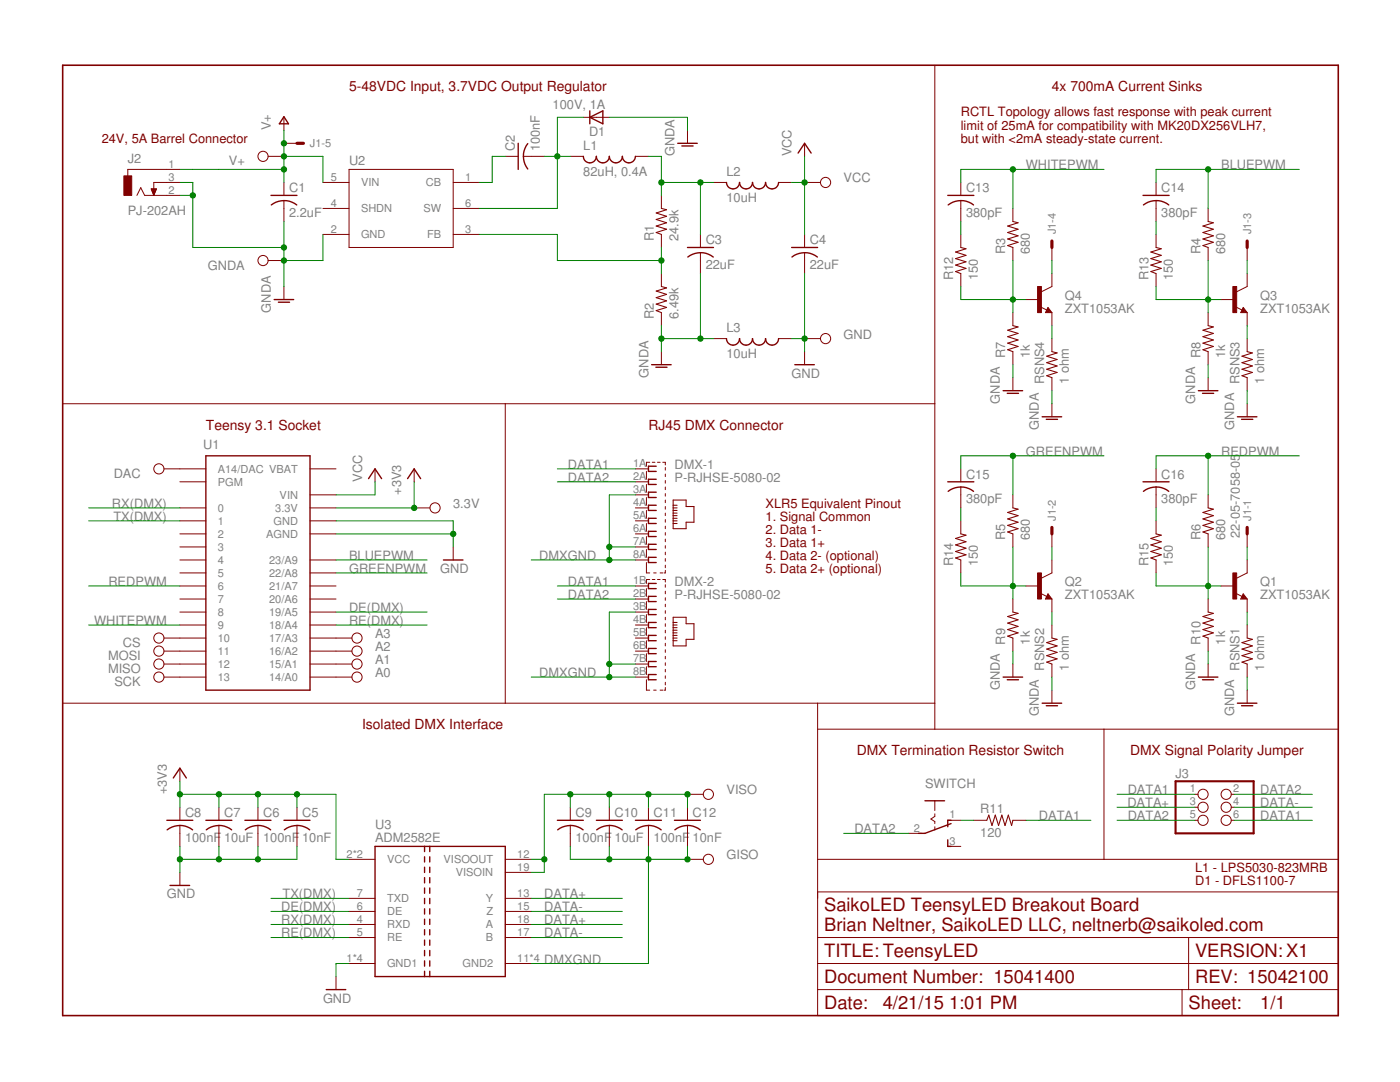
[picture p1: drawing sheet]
<svg xmlns="http://www.w3.org/2000/svg" width="279mm" height="216mm" viewBox="0 0 279 216" stroke-linecap="round" stroke-linejoin="round" font-family="sans-serif">
<g fill="none" stroke="#800000" stroke-width=".2">
<path d="M186.6 13v132.5M27.3 39l.8-1.6 .8 1.6h7M30.2 37.7h1l-.5 1.3zM30.2 37.8h1M30.3 38h.8M30.3 38.1h.8M30.4 38.2h.6M30.4 38.3h.6M30.5 38.4h.4M30.5 38.6h.4M30.6 38.7h.2M30.6 38.8h.2"/>
<path d="M35.9 36.4h-5.2v2.6M35.9 33.8h-10.4v1.3M53.5 31.2h3.2M56.7 23.4v2.6M56.7 36.4v2.6M56.7 28.6h2.6M64.5 36.4h5.2M69.7 33.8h20.7v15.6h-20.7zM90.4 36.4h5.2M100.8 31.2h2.6M104.5 31.2h4.1M113.8 31.2h2.6"/>
<path d="M116.4 23.4h5.2M126.8 31.2h2.6M132 39v2.6M137.2 26v2.6M142.4 36.4h2.6M155.4 36.4h2.6M160.6 28.6v2.6M160.6 36.4h3.1M191.7 36.4v2.6M230.7 36.4v2.6M53.5 52h3.2M56.7 40v4.2"/>
<path d="M56.7 57.2v2.6M64.5 46.8h5.2M64.5 41.6h5.2M90.4 46.8h5.2M90.4 41.6h5.2M132 46.8v2.6M132 54.6v2.6M139.8 46.8v2.6M139.8 50.4v4.2M160.6 46.8v2.6M160.6 50.4v4.2M191.7 40v4.2"/>
<path d="M191.7 46.8v2.6M191.7 54.6v2.6M202.1 41.6v2.6M202.1 49.4v2.6M204.7 59.8h2.6M209.9 49.4v2.6M209.9 54.6v2.6l-2 1M230.7 40v4.2M230.7 46.8v2.6M230.7 54.6v2.6M241.1 41.6v2.6M241.1 49.4v2.6"/>
<path d="M243.7 59.8h2.6M248.9 49.4v2.6M248.9 54.6v2.6l-2.1 1M132 62.4v2.6M132 70.2v2.6M142.4 67.6h2.6M155.4 67.6h2.6M160.6 70.2v2.6M160.6 67.6h3.1M202.1 62.4v2.6M202.1 70.2v2.6M202.1 75.4v2.6"/>
<path d="M207.6 61.2l1.3 .7M209.1 61.3l.8 1.1h-1.3zM209.9 62.4v2.6M209.9 67.6v2.6M209.9 75.4v2.6M241.1 62.4v2.6M241.1 70.2v2.6M241.1 75.4v2.6M246.6 61.2l1.3 .7M248.1 61.3l.8 1.1h-1.3zM248.9 62.4v2.6M248.9 67.6v2.6"/>
<path d="M248.9 75.4v2.6M12.5 80.6h174.1M32.7 93.6h8.4M35.9 96.1h5.2M61.9 98.7h5.2M61.9 93.6h5.2M74.8 93.6v2.5M82.7 93.6v2.5M100.8 80.6v59.7M126.8 98.7h2.6M126.8 93.6h2.6M126.8 96.1h2.6"/>
<path d="M129 94.1v1.5M129 96.7v1.5M129 99.3v1.5M129.7 92.2h-.7v.8M130.2 92.2h.5M131.2 92.2h.5M132.3 92.2h.5v.6M132.8 93.3v.5M132.8 94.6v.5M132.8 95.9v.5M132.8 97.2v.5M132.8 98.5v.5"/>
<path d="M132.8 99.8v.5M191.7 93.6v2.5M191.7 97.2v4.1M202.1 98.7v2.6M209.9 80.6v2.6M230.7 93.6v2.5M230.7 97.2v4.1M241.1 98.7v2.6M248.9 80.6v2.6M35.9 119.5h5.2M35.9 116.9h5.2M35.9 114.3h5.2"/>
<path d="M35.9 111.7h5.2M35.9 109.1h5.2M35.9 106.5h5.2M35.9 103.9h5.2M35.9 101.3h5.2M61.9 119.5h5.2M61.9 116.9h5.2M61.9 114.3h5.2M61.9 111.7h5.2M61.9 106.5h5.2M61.9 103.9h5.2M61.9 101.3h5.2"/>
<path d="M82.7 101.3h3.1M90.4 109.1v2.6M126.8 119.5h2.6M126.8 116.9h2.6M126.8 111.7h2.6M126.8 109.1h2.6M126.8 106.5h2.6M126.8 103.9h2.6M126.8 101.3h2.6M129 112.2v2.1h.7M129 101.9v1.5M129 104.5v1.5"/>
<path d="M129 107.1v1.5M129 109.6v1.6M129 117.5v1.5M129.7 115.6h-.7v.8M130.2 115.6h.5M130.5 114.3h.5M131.2 115.6h.5M131.7 114.3h.6M132.3 115.6h.5v.5M132.8 113.8v.5h-.3M132.8 101.1v.5M132.8 102.4v.5"/>
<path d="M132.8 103.7v.5M132.8 105v.5M132.8 106.3v.5M132.8 107.6v.5M132.8 108.9v.5M132.8 110.2v.5M132.8 111.5v.5M132.8 112.8v.5M132.8 116.7v.5M132.8 118v.5M132.8 119.3v.5M191.7 103.9v2.6"/>
<path d="M191.7 111.7v2.6M202.1 106.5v2.6M202.1 119.5v2.6M204.7 116.9h2.6M207.6 118.4l1.3 .6M209.1 118.5l.8 1h-1.3zM209.9 106.5v2.6M209.9 111.7v2.6l-2 1.1M209.9 119.5v2.6M230.7 103.9v2.6M230.7 111.7v2.6M241.1 106.5v2.6"/>
<path d="M241.1 119.5v2.6M243.7 116.9h2.6M246.6 118.4l1.3 .6M248.1 118.5l.8 1h-1.3zM248.9 106.5v2.6M248.9 111.7v2.6l-2.1 1.1M248.9 119.5v2.6M32.7 132.5h8.4M32.7 129.9h8.4M32.7 127.3h8.4M32.7 135.1h8.4M35.9 124.7h5.2"/>
<path d="M35.9 122.1h5.2M61.9 132.5h8.3M61.9 129.9h8.3M61.9 127.3h8.3M61.9 124.7h5.2M61.9 122.1h5.2M61.9 135.1h8.3M126.8 132.5h2.6M126.8 129.9h2.6M126.8 127.3h2.6M126.8 124.7h2.6M126.8 122.1h2.6"/>
<path d="M126.8 135.1h2.6M129 120v1.6M129 122.6v1.6M129 125.2v1.6M129 127.8v1.6M129 130.4v1.6M129 133v1.6M129 135.6v2.1h.7M130.5 137.7h.5M131.7 137.7h.6M132.8 120.6v.5M132.8 121.9v.5"/>
<path d="M132.8 123.2v.5M132.8 124.5v.5M132.8 125.8v.5M132.8 127.1v.5M132.8 128.4v.5M132.8 129.6v.6M132.8 131v.5M132.8 132.2v.6M132.8 133.6v.5M132.8 134.9v.5M132.8 136.1v.6M132.8 137.2v.5h-.3"/>
<path d="M202.1 127.3v2.6M202.1 132.5v2.6M209.9 124.7v2.6M209.9 132.5v2.6M209.9 137.7v2.6M241.1 127.3v2.6M241.1 132.5v2.6M248.9 124.7v2.6M248.9 132.5v2.6M248.9 137.7v2.6M12.5 140.3h174.1M35.9 153.3v2.6"/>
<path d="M137.2 158.5h3.2M163.2 140.3v62.3h103.9v-24.6h-103.9M163.2 145.5h103.9M186.6 159.8v1.9M220.3 145.5v26M238.5 158.5h.6M245.7 158.5h.6M35.9 161.1v2.6M35.9 164.7v4.2M35.9 174.1v2.6M43.7 161.1v2.6M43.7 164.7v4.2"/>
<path d="M51.5 161.1v2.6M51.5 164.7v4.2M59.3 161.1v2.6M59.3 164.7v4.2M69.7 171.5h5.1M69.7 179.3h5.1M100.8 171.5h5.2M100.8 179.3h5.2M100.8 174.1h5.2M113.8 161.1v2.6M113.8 164.7v4.2M121.6 161.1v2.6"/>
<path d="M121.6 164.7v4.2M129.4 161.1v2.6M129.4 164.7v4.2M137.2 171.5h3.2M137.2 161.1v2.6M137.2 164.7v4.2M163.2 171.5h103.9M181.4 166.3h2.6M186.6 162.4v.5l-.8 .5 .8 .5v.4M186.6 165v.6M189.1 163.7h2.6M189.1 168.9h2.6"/>
<path d="M194.4 163.7h2.5M202.1 163.7h2.6M238.5 163.7h.6M238.5 161.1h.6M245.7 163.7h.6M245.7 161.1h.6M67.1 194.9v2.6M69.7 181.9h5.1M69.7 184.5h5.1M69.7 187.1h5.1M69.7 192.3h5.1M100.8 181.9h5.2"/>
<path d="M100.8 184.5h5.2M100.8 187.1h5.2M100.8 192.3h5.2M163.2 187.1h103.9M163.2 192.3h103.9M163.2 197.5h103.9M235.9 197.5v5.1M237.2 187.1v10.4"/>
<circle cx="52.5" cy="31.2" r="1.02"/>
<circle cx="164.8" cy="36.4" r="1.02"/>
<circle cx="52.5" cy="52" r="1.02"/>
<circle cx="164.8" cy="67.6" r="1.02"/>
<circle cx="31.7" cy="93.6" r="1.02"/>
<circle cx="86.8" cy="101.3" r="1.02"/>
<circle cx="31.7" cy="127.3" r="1.02"/>
<circle cx="31.7" cy="129.9" r="1.02"/>
<circle cx="31.7" cy="132.5" r="1.02"/>
<circle cx="31.7" cy="135.1" r="1.02"/>
<circle cx="71.2" cy="135.1" r="1.02"/>
<circle cx="71.2" cy="132.5" r="1.02"/>
<circle cx="71.2" cy="127.3" r="1.02"/>
<circle cx="71.2" cy="129.9" r="1.02"/>
<circle cx="141.4" cy="158.5" r="1.02"/>
<circle cx="240.1" cy="158.5" r="1.02"/>
<circle cx="244.7" cy="158.5" r="1.02"/>
<circle cx="141.4" cy="171.5" r="1.02"/>
<circle cx="240.1" cy="163.7" r="1.02"/>
<circle cx="240.1" cy="161.1" r="1.02"/>
<circle cx="244.7" cy="163.7" r="1.02"/>
<circle cx="244.7" cy="161.1" r="1.02"/>
</g>
<g fill="none" stroke="#800000" stroke-width=".28">
<path d="M54.1 39h5.2M56.7 23.3l.9 1.4h-1.8zM103.4 28.6v5.2M105.3 28.7a4.1 4.1 0 0 0 0 5M116.4 31.2a1.3 1.3 0 0 0 1.3 1.3 1.3 1.3 0 0 0 1.3-1.3 1.29 1.29 0 0 0 1.3 1.3 1.29 1.29 0 0 0 1.3-1.3 1.3 1.3 0 0 0 1.3 1.3 1.3 1.3 0 0 0 1.3-1.3 1.3 1.3 0 0 0 1.3 1.3 1.3 1.3 0 0 0 1.3-1.3M117.7 23.4l2.6-1.3v2.6zM117.7 22.1v2.6M135.3 28.6h3.8M136.1 29.1h2.2M145 36.4a1.3 1.3 0 0 0 1.3 1.3 1.3 1.3 0 0 0 1.3-1.3 1.29 1.29 0 0 0 1.3 1.3 1.29 1.29 0 0 0 1.3-1.3 1.3 1.3 0 0 0 1.3 1.3 1.3 1.3 0 0 0 1.3-1.3 1.3 1.3 0 0 0 1.3 1.3 1.3 1.3 0 0 0 1.3-1.3M159.3 30.5l1.3-1.9 1.3 1.9M189.1 39h5.3"/>
<path d="M228.1 39h5.2M54.1 40.9a4.2 4.2 0 0 1 5.1 0M54.7 59.8h3.9M137.2 49.4h5.2M137.3 51.3a4.2 4.2 0 0 1 5 0M158 49.4h5.2M158.1 51.3a4.2 4.2 0 0 1 5 0M189.2 40.9a4.1 4.1 0 0 1 5.1 0M228.2 40.9a4.1 4.1 0 0 1 5.1 0M55.6 60.3h2.2M130 72.8h3.9M130.9 73.3h2.2"/>
<path d="M145 67.6a1.3 1.3 0 0 0 1.3 1.3 1.3 1.3 0 0 0 1.3-1.3 1.29 1.29 0 0 0 1.3 1.3 1.29 1.29 0 0 0 1.3-1.3 1.3 1.3 0 0 0 1.3 1.3 1.3 1.3 0 0 0 1.3-1.3 1.3 1.3 0 0 0 1.3 1.3 1.3 1.3 0 0 0 1.3-1.3M158.6 72.8h3.9M200.2 78h3.9M201 78.5h2.3M209.1 61.8l.2 .3h-.4l.2-.5 .6 .7h-.8M239.2 78h3.9M240 78.5h2.2M248.1 61.8l.1 .3h-.3l.2-.5 .5 .7h-.7M41.1 91h20.8v46.7h-20.8zM73.6 95.5l1.2-1.9 1.4 1.9M81.3 95.5l1.4-1.9 1.2 1.9M131 93h-1.6v1.1h1.6"/>
<path d="M131 95.6h-1.6v1.1h1.6M131 98.2h-1.6v1.1h1.6M189.1 96.1h5.3M189.2 98a4.1 4.1 0 0 1 5.1 0M208 83.2h3.9M208.8 83.7h2.3M228.1 96.1h5.2M228.2 98a4.1 4.1 0 0 1 5.1 0M247 83.2h3.8M247.8 83.7h2.2M88.5 111.7h3.9M131 100.8h-1.6v1.1h1.6"/>
<path d="M131 103.4h-1.6v1.1h1.6M131 106h-1.6v1.1h1.6M131 108.6h-1.6v1h1.6M131 111.2h-1.6v1h1.6M131 116.4h-1.6v1.1h1.6M131 119h-1.6v1h1.6M209.1 119l.2 .3h-.4l.2-.6 .6 .7h-.8M248.1 119l.1 .3h-.3l.2-.6 .5 .7h-.7M131 134.6h-1.6v1h1.6M131 121.6h-1.6v1h1.6M131 124.2h-1.6v1h1.6M131 126.8h-1.6v1h1.6"/>
<path d="M131 129.4h-1.6v1h1.6M131 132h-1.6v1h1.6M200.2 135.1h3.9M201 135.6h2.3M239.2 135.1h3.9M240 135.6h2.2M34.6 155.2l1.3-1.9 1.3 1.9M184.6 159.8h3.9M208 140.3h3.9M208.8 140.8h2.3M247 140.3h3.8M247.8 140.8h2.2"/>
<path d="M33.3 163.7h5.2M33.4 165.6a4.1 4.1 0 0 1 5 0M33.9 176.7h3.9M41.1 163.7h5.2M41.2 165.6a4 4 0 0 1 5 0M48.9 163.7h5.2M49 165.6a4 4 0 0 1 5 0M56.7 163.7h5.2M56.7 165.6a4 4 0 0 1 5.1 0M74.8 168.9h26v26h-26zM84.7 168.9v1M84.7 171v1"/>
<path d="M84.7 173v1.1M84.7 175.1v1.1M84.7 177.2v1M84.7 179.3v1M85.8 168.9v1M85.8 171v1M85.8 173v1.1M85.8 175.1v1.1M85.8 177.2v1M85.8 179.3v1M111.2 163.7h5.2M111.3 165.6a4.1 4.1 0 0 1 5.1 0"/>
<path d="M119 163.7h5.2M119.1 165.6a4.1 4.1 0 0 1 5.1 0M126.8 163.7h5.2M126.9 165.6a4.1 4.1 0 0 1 5.1 0M134.6 163.7h5.2M134.7 165.6a4 4 0 0 1 5 0M189.1 167.6v1.3h.7M189.8 163.7h-.7v1.3M189.8 164.3l-5.2 2h-1.3M65.1 197.5h3.9M84.7 181.3v1.1M84.7 183.4v1.1"/>
<path d="M84.7 185.5v1M84.7 187.6v1M84.7 189.7v1M84.7 191.7v1.1M84.7 193.8v1.1M85.8 181.3v1.1M85.8 183.4v1.1M85.8 185.5v1M85.8 187.6v1M85.8 189.7v1M85.8 191.7v1.1M85.8 193.8v1.1"/>
</g>
<g fill="none" stroke="#800000" stroke-width=".21">
<path d="M132 41.6l1 .2-2 .7 2 .7-2 .6 2 .6-2 .7 2 .6-2 .7 1 .4M132 57.2l1 .2-2 .7 2 .6-2 .7 2 .6-2 .7 2 .6-2 .7 1 .4M191.7 49.4l1.1 .2-2.1 .7 2.1 .6-2.1 .7 2.1 .6-2.1 .7 2.1 .7-2.1 .6 1 .4M202.1 44.2l1.1 .2-2.1 .7 2.1 .6-2.1 .7 2.1 .7-2.1 .6 2.1 .6-2.1 .7 1 .4M230.7 49.4l1.1 .2-2.1 .7 2.1 .6-2.1 .7 2.1 .6-2.1 .7 2.1 .7-2.1 .6 1 .4M241.1 44.2l1 .2-2 .7 2 .6-2 .7 2 .7-2 .6 2 .6-2 .7 1 .4M202.1 65l1.1 .2-2.1 .7 2.1 .6-2.1 .7 2.1 .6-2.1 .7 2.1 .6-2.1 .7 1 .4M209.9 70.2l1.1 .2-2.1 .7 2.1 .6-2.1 .7 2.1 .6-2.1 .7 2.1 .6-2.1 .7 1 .4M241.1 65l1 .2-2 .7 2 .6-2 .7 2 .6-2 .7 2 .6-2 .7 1 .4M248.9 70.2l1 .2-2 .7 2 .6-2 .7 2 .6-2 .7 2 .6-2 .7 1 .4M134.3 99.8h2.6v1.3h1.6v3.1h-1.6v1.3h-2.6zM134.3 100.8h.8"/>
<path d="M134.3 101.3h.8M134.3 101.9h.8M134.3 102.4h.8M134.3 102.9h.8M134.3 103.4h.8M134.3 103.9h.8M134.3 104.5h.8M191.7 106.5l1.1 .3-2.1 .6 2.1 .7-2.1 .6 2.1 .7-2.1 .6 2.1 .7-2.1 .6 1 .4M202.1 101.3l1.1 .3-2.1 .7 2.1 .6-2.1 .6 2.1 .7-2.1 .6 2.1 .7-2.1 .7 1 .3M230.7 106.5l1.1 .3-2.1 .6 2.1 .7-2.1 .6 2.1 .7-2.1 .6 2.1 .7-2.1 .6 1 .4M241.1 101.3l1 .3-2 .7 2 .6-2 .6 2 .7-2 .6 2 .7-2 .7 1 .3M134.3 123.2h2.6v1.3h1.6v3.1h-1.6v1.3h-2.6z"/>
<path d="M134.3 124.2h.8M134.3 124.7h.8M134.3 125.2h.8M134.3 125.8h.8M134.3 126.3h.8M134.3 126.8h.8M134.3 127.3h.8M134.3 127.8h.8M202.1 122.1l1.1 .3-2.1 .6 2.1 .7-2.1 .6 2.1 .7-2.1 .6 2.1 .7-2.1 .6 1 .4M209.9 127.3l1.1 .3-2.1 .6 2.1 .7-2.1 .6 2.1 .7-2.1 .6 2.1 .7-2.1 .6 1 .4M241.1 122.1l1 .3-2 .6 2 .7-2 .6 2 .7-2 .6 2 .7-2 .6 1 .4M248.9 127.3l1 .3-2 .6 2 .7-2 .6 2 .7-2 .6 2 .7-2 .6 1 .4"/>
<path d="M196.9 163.7l.4-1.1 .7 2.1 .6-2.1 .7 2.1 .6-2.1 .7 2.1 .6-2.1 .7 2.1 .2-1"/>
</g>
<path d="M59.3 28.6h1.3M209.9 48.1v1.3M248.9 48.1v1.3M209.9 105.2v1.3M248.9 105.2v1.3" fill="none" stroke="#800000" stroke-width=".63"/>
<path d="M12.5 13h254.6v189.6h-254.6z" fill="none" stroke="#800000" stroke-width=".32"/>
<path d="M234.6 155.9h15.6v10.4h-15.6z" fill="none" stroke="#800000" stroke-width=".42"/>
<g fill="#800000" stroke="#800000" stroke-width=".2">
<path d="M246 114.3h.8v5.2h-.8z"/>
<path d="M207.1 114.3h.7v5.2h-.7z"/>
<path d="M246 57.2h.8v5.2h-.8z"/>
<path d="M207.1 57.2h.7v5.2h-.7z"/>
<path d="M24.7 35.1h1.6v3.9h-1.6z"/>
</g>
<g fill="none" stroke="#008000" stroke-width=".2">
<path d="M35.9 36.4h2.6v13h18.2M35.9 33.8h20.8M35.9 39h2.6M56.7 26v10.4M56.7 31.2h7.8v5.2M100.8 31.2h-2.6v5.2h-2.6M108.6 31.2h5.2M116.4 23.4h-5.2v18.2h-15.6M121.6 23.4h15.6v2.6M129.4 31.2h2.6v7.8M132 36.4h10.4M139.8 36.4v10.4"/>
<path d="M158 36.4h2.6M160.6 31.2v15.6M202.1 33.8v7.8M220.3 33.8h-28.6v2.6M241.1 33.8v7.8M259.3 33.8h-28.6v2.6M56.7 44.2v13M64.5 46.8v5.2h-7.8M95.6 46.8h15.6v5.2h20.8M132 49.4v5.2M139.8 54.6v13M160.6 54.6v15.6"/>
<path d="M191.7 44.2v2.6M191.7 57.2v2.6h13M202.1 52v10.4M209.9 52v2.6M230.7 44.2v2.6M230.7 57.2v2.6h13M241.1 52v10.4M248.9 52v2.6M132 67.6h10.4M132 65v5.2M158 67.6h2.6M202.1 72.8v2.6"/>
<path d="M209.9 65v2.6M209.9 78v2.6M241.1 72.8v2.6M248.9 65v2.6M248.9 78v2.6M74.8 96.1v2.6h-7.7M82.7 96.1v5.2h-15.6M111.2 93.6h15.6M111.2 96.1h15.6M126.8 98.7h-5.2v13M202.1 91v7.7M220.3 91h-28.6v2.6"/>
<path d="M241.1 91v7.7M259.3 91h-28.6v2.6M17.7 103.9h18.2M17.7 116.9h18.2M17.7 101.3h18.2M67.1 106.5h23.3M67.1 103.9h23.3v5.2M67.1 111.7h18.1M67.1 114.3h18.1M106 111.7h20.8M111.2 116.9h15.6M111.2 119.5h15.6"/>
<path d="M121.6 109.1h5.2M191.7 101.3v2.6M191.7 114.3v2.6h13M202.1 109.1v10.4M209.9 109.1v2.6M230.7 101.3v2.6M230.7 114.3v2.6h13M241.1 109.1v10.4M248.9 109.1v2.6M17.7 124.7h18.2M67.1 124.7h18.1M67.1 122.1h18.1"/>
<path d="M106 135.1h20.8M121.6 132.5h5.2M126.8 122.1h-5.2v13M202.1 129.9v2.6M209.9 122.1v2.6M209.9 135.1v2.6M241.1 129.9v2.6M248.9 122.1v2.6M248.9 135.1v2.6M35.9 158.5h31.2v13h2.6M35.9 155.9v5.2M43.7 158.5v2.6"/>
<path d="M51.5 158.5v2.6M59.3 158.5v2.6M113.8 158.5v2.6M121.6 158.5v2.6M129.4 158.5v2.6M222.9 158.5h15.6M246.3 158.5h15.6M35.9 168.9v5.2M43.7 168.9v2.6M51.5 168.9v2.6M54.1 179.3h15.6M59.3 168.9v2.6h-23.4"/>
<path d="M106 171.5h2.6M106 179.3h18.2M113.8 168.9v2.6h23.4v-2.6M121.6 168.9v2.6M129.4 168.9v23.4h-23.4M137.2 161.1v-2.6h-28.6v15.6h-2.6M168.4 166.3h13M191.7 163.7h2.7M204.7 163.7h13M222.9 163.7h15.6M222.9 161.1h15.6M246.3 163.7h15.6"/>
<path d="M246.3 161.1h15.6M54.1 184.5h15.6M54.1 181.9h15.6M54.1 187.1h15.6M69.7 192.3h-2.6v2.6M106 184.5h18.2M106 181.9h18.2M106 187.1h18.2"/>
</g>
<g fill="#008000" stroke="#008000" stroke-width=".2">
<circle cx="160.6" cy="67.6" r=".53"/>
<circle cx="90.4" cy="106.5" r=".53"/>
<circle cx="35.9" cy="171.5" r=".53"/>
<circle cx="43.7" cy="171.5" r=".53"/>
<circle cx="51.5" cy="171.5" r=".53"/>
<circle cx="160.6" cy="36.4" r=".53"/>
<circle cx="56.7" cy="31.2" r=".53"/>
<circle cx="56.7" cy="28.6" r=".53"/>
<circle cx="56.7" cy="33.8" r=".53"/>
<circle cx="132" cy="52" r=".53"/>
<circle cx="111.2" cy="31.2" r=".53"/>
<circle cx="132" cy="36.4" r=".53"/>
<circle cx="139.8" cy="36.4" r=".53"/>
<circle cx="132" cy="67.6" r=".53"/>
<circle cx="139.8" cy="67.6" r=".53"/>
<circle cx="56.7" cy="52" r=".53"/>
<circle cx="38.5" cy="39" r=".53"/>
<circle cx="56.7" cy="49.4" r=".53"/>
<circle cx="202.1" cy="33.8" r=".53"/>
<circle cx="241.1" cy="33.8" r=".53"/>
<circle cx="202.1" cy="116.9" r=".53"/>
<circle cx="202.1" cy="59.8" r=".53"/>
<circle cx="241.1" cy="59.8" r=".53"/>
<circle cx="241.1" cy="116.9" r=".53"/>
<circle cx="241.1" cy="91" r=".53"/>
<circle cx="202.1" cy="91" r=".53"/>
<circle cx="121.6" cy="171.5" r=".53"/>
<circle cx="129.4" cy="171.5" r=".53"/>
<circle cx="137.2" cy="171.5" r=".53"/>
<circle cx="121.6" cy="109.1" r=".53"/>
<circle cx="121.6" cy="111.7" r=".53"/>
<circle cx="121.6" cy="135.1" r=".53"/>
<circle cx="121.6" cy="132.5" r=".53"/>
<circle cx="82.7" cy="101.3" r=".53"/>
<circle cx="35.9" cy="158.5" r=".53"/>
<circle cx="43.7" cy="158.5" r=".53"/>
<circle cx="51.5" cy="158.5" r=".53"/>
<circle cx="59.3" cy="158.5" r=".53"/>
<circle cx="129.4" cy="158.5" r=".53"/>
<circle cx="121.6" cy="158.5" r=".53"/>
<circle cx="113.8" cy="158.5" r=".53"/>
<circle cx="108.6" cy="171.5" r=".53"/>
<circle cx="137.2" cy="158.5" r=".53"/>
</g>
<g font-size="3.7" fill="#800000">
<text x="164.5" y="181.9">SaikoLED TeensyLED Breakout Board</text>
<text x="164.5" y="185.8">Brian Neltner, SaikoLED LLC, neltnerb@saikoled.com</text>
<text x="164.5" y="191">TITLE: TeensyLED</text>
<text x="238.5" y="191">VERSION: X1</text>
<text x="164.5" y="196.2">Document Number: 15041400</text>
<text x="238.5" y="196.2">REV: 15042100</text>
<text x="164.5" y="201.4">Date:</text>
<text x="176.2" y="201.4">4/21/15</text>
<text x="189.4" y="201.4">1:01 PM</text>
<text x="237.2" y="201.4">Sheet:</text>
<text x="251.5" y="201.4">1/1</text>
</g>
<g font-size="2.8" fill="#800000">
<text x="69.7" y="18.2">5-48VDC Input, 3.7VDC Output Regulator</text>
<text x="209.9" y="18.2">4x 700mA Current Sinks</text>
<text x="41.1" y="85.8">Teensy 3.1 Socket</text>
<text x="129.4" y="85.8">RJ45 DMX Connector</text>
<text x="72.3" y="145.5">Isolated DMX Interface</text>
<text x="171" y="150.7">DMX Termination Resistor Switch</text>
<text x="225.5" y="150.7">DMX Signal Polarity Jumper</text>
</g>
<g font-size="2.6" fill="#808080">
<text x="110.3" y="21.7">100V, 1A</text>
<text x="54.1" y="26" transform="rotate(-90 54.1 26)">V+</text>
<text x="116.4" y="29.9">L1</text>
<text x="117.6" y="27.2">D1</text>
<text x="25.5" y="32.5">J2</text>
<text x="45.7" y="33">V+</text>
<text x="69.7" y="33">U2</text>
<text x="102.8" y="30.2" transform="rotate(-90 102.8 30.2)">C2</text>
<text x="107.7" y="30.2" transform="rotate(-90 107.7 30.2)">100nF</text>
<text x="116.4" y="35.1">82uH, 0.4A</text>
<text x="134.6" y="31.2" transform="rotate(-90 134.6 31.2)">GNDA</text>
<text x="145" y="35.1">L2</text>
<text x="158" y="31.2" transform="rotate(-90 158 31.2)">VCC</text>
<text x="204.7" y="33.8">WHITEPWM</text>
<text x="243.7" y="33.8">BLUEPWM</text>
<text x="57.7" y="38.3">C1</text>
<text x="145" y="40.3">10uH</text>
<text x="168.4" y="36.4">VCC</text>
<text x="192.8" y="38.3">C13</text>
<text x="231.8" y="38.3">C14</text>
<text x="25.5" y="42.9">PJ-202AH</text>
<text x="57.7" y="43.3">2.2uF</text>
<text x="192.8" y="43.3">380pF</text>
<text x="231.8" y="43.3">380pF</text>
<text x="41.5" y="53.8">GNDA</text>
<text x="130.5" y="48.1" transform="rotate(-90 130.5 48.1)">R1</text>
<text x="135.4" y="48.1" transform="rotate(-90 135.4 48.1)">24.9k</text>
<text x="140.8" y="53.7">22uF</text>
<text x="140.8" y="48.7">C3</text>
<text x="161.6" y="53.7">22uF</text>
<text x="161.6" y="48.7">C4</text>
<text x="200.6" y="50.7" transform="rotate(-90 200.6 50.7)">R3</text>
<text x="205.5" y="50.7" transform="rotate(-90 205.5 50.7)">680</text>
<text x="239.6" y="50.7" transform="rotate(-90 239.6 50.7)">R4</text>
<text x="244.5" y="50.7" transform="rotate(-90 244.5 50.7)">680</text>
<text x="190.2" y="55.9" transform="rotate(-90 190.2 55.9)">R12</text>
<text x="195.1" y="55.9" transform="rotate(-90 195.1 55.9)">150</text>
<text x="212.5" y="59.8">Q4</text>
<text x="229.2" y="55.9" transform="rotate(-90 229.2 55.9)">R13</text>
<text x="234.1" y="55.9" transform="rotate(-90 234.1 55.9)">150</text>
<text x="251.5" y="59.8">Q3</text>
<text x="54.1" y="62.4" transform="rotate(-90 54.1 62.4)">GNDA</text>
<text x="130.5" y="63.7" transform="rotate(-90 130.5 63.7)">R2</text>
<text x="135.4" y="63.7" transform="rotate(-90 135.4 63.7)">6.49k</text>
<text x="212.5" y="62.4">ZXT1053AK</text>
<text x="251.5" y="62.4">ZXT1053AK</text>
<text x="145" y="71.5">10uH</text>
<text x="145" y="66.3">L3</text>
<text x="168.4" y="67.6">GND</text>
<text x="200.6" y="71.5" transform="rotate(-90 200.6 71.5)">R7</text>
<text x="205.5" y="71.5" transform="rotate(-90 205.5 71.5)">1k</text>
<text x="239.6" y="71.5" transform="rotate(-90 239.6 71.5)">R8</text>
<text x="244.5" y="71.5" transform="rotate(-90 244.5 71.5)">1k</text>
<text x="129.4" y="75.4" transform="rotate(-90 129.4 75.4)">GNDA</text>
<text x="158" y="75.4">GND</text>
<text x="208.4" y="76.7" transform="rotate(-90 208.4 76.7)">RSNS4</text>
<text x="213.3" y="76.7" transform="rotate(-90 213.3 76.7)">1 ohm</text>
<text x="247.4" y="76.7" transform="rotate(-90 247.4 76.7)">RSNS3</text>
<text x="252.3" y="76.7" transform="rotate(-90 252.3 76.7)">1 ohm</text>
<text x="199.5" y="80.6" transform="rotate(-90 199.5 80.6)">GNDA</text>
<text x="238.5" y="80.6" transform="rotate(-90 238.5 80.6)">GNDA</text>
<text x="40.6" y="89.7">U1</text>
<text x="207.3" y="85.8" transform="rotate(-90 207.3 85.8)">GNDA</text>
<text x="246.3" y="85.8" transform="rotate(-90 246.3 85.8)">GNDA</text>
<text x="22.7" y="95.4">DAC</text>
<text x="113.4" y="93.5">DATA1</text>
<text x="134.6" y="93.5">DMX-1</text>
<text x="192.8" y="95.5">C15</text>
<text x="204.7" y="90.9">GREENPWM</text>
<text x="231.8" y="95.5">C16</text>
<text x="243.7" y="90.9">REDPWM</text>
<text x="22.3" y="101.3">RX(DMX)</text>
<text x="72.3" y="96.1" transform="rotate(-90 72.3 96.1)">VCC</text>
<text x="80" y="98.7" transform="rotate(-90 80 98.7)">+3V3</text>
<text x="90.4" y="101.3">3.3V</text>
<text x="113.4" y="96.1">DATA2</text>
<text x="134.6" y="96.1">P-RJHSE-5080-02</text>
<text x="192.8" y="100.4">380pF</text>
<text x="231.8" y="100.4">380pF</text>
<text x="22.6" y="103.9">TX(DMX)</text>
<text x="200.6" y="107.8" transform="rotate(-90 200.6 107.8)">R5</text>
<text x="205.5" y="107.8" transform="rotate(-90 205.5 107.8)">680</text>
<text x="239.6" y="107.8" transform="rotate(-90 239.6 107.8)">R6</text>
<text x="244.5" y="107.8" transform="rotate(-90 244.5 107.8)">680</text>
<text x="247.5" y="107.3" transform="rotate(-90 247.5 107.3)">22-05-7058-05</text>
<text x="69.7" y="111.7">BLUEPWM</text>
<text x="107.6" y="111.7">DMXGND</text>
<text x="190.2" y="113" transform="rotate(-90 190.2 113)">R14</text>
<text x="195.1" y="113" transform="rotate(-90 195.1 113)">150</text>
<text x="229.2" y="113" transform="rotate(-90 229.2 113)">R15</text>
<text x="234.1" y="113" transform="rotate(-90 234.1 113)">150</text>
<text x="21.6" y="116.9">REDPWM</text>
<text x="69.7" y="114.3">GREENPWM</text>
<text x="87.8" y="114.3">GND</text>
<text x="113.4" y="116.9">DATA1</text>
<text x="113.4" y="119.5">DATA2</text>
<text x="134.6" y="119.5">P-RJHSE-5080-02</text>
<text x="134.6" y="116.9">DMX-2</text>
<text x="212.5" y="119.5">ZXT1053AK</text>
<text x="212.5" y="116.9">Q2</text>
<text x="251.5" y="119.5">ZXT1053AK</text>
<text x="251.5" y="116.9">Q1</text>
<text x="18.8" y="124.7">WHITEPWM</text>
<text x="69.7" y="122.1">DE(DMX)</text>
<text x="69.7" y="124.7">RE(DMX)</text>
<text x="21.6" y="131.7">MOSI</text>
<text x="24.5" y="129.1">CS</text>
<text x="74.9" y="129.9">A2</text>
<text x="74.9" y="127.3">A3</text>
<text x="200.6" y="128.6" transform="rotate(-90 200.6 128.6)">R9</text>
<text x="205.5" y="128.6" transform="rotate(-90 205.5 128.6)">1k</text>
<text x="239.6" y="128.6" transform="rotate(-90 239.6 128.6)">R10</text>
<text x="244.5" y="128.6" transform="rotate(-90 244.5 128.6)">1k</text>
<text x="21.6" y="134.3">MISO</text>
<text x="22.8" y="136.9">SCK</text>
<text x="74.9" y="135.1">A0</text>
<text x="74.9" y="132.5">A1</text>
<text x="107.6" y="135.1">DMXGND</text>
<text x="199.5" y="137.7" transform="rotate(-90 199.5 137.7)">GNDA</text>
<text x="208.4" y="133.8" transform="rotate(-90 208.4 133.8)">RSNS2</text>
<text x="213.3" y="133.8" transform="rotate(-90 213.3 133.8)">1 ohm</text>
<text x="238.5" y="137.7" transform="rotate(-90 238.5 137.7)">GNDA</text>
<text x="247.4" y="133.8" transform="rotate(-90 247.4 133.8)">RSNS1</text>
<text x="252.3" y="133.8" transform="rotate(-90 252.3 133.8)">1 ohm</text>
<text x="207.3" y="142.9" transform="rotate(-90 207.3 142.9)">GNDA</text>
<text x="246.3" y="142.9" transform="rotate(-90 246.3 142.9)">GNDA</text>
<text x="234.6" y="155.2">J3</text>
<text x="33.3" y="158.5" transform="rotate(-90 33.3 158.5)">+3V3</text>
<text x="145" y="158.5">VISO</text>
<text x="184.6" y="157.2">SWITCH</text>
<text x="225" y="161.1">DATA+</text>
<text x="225.1" y="158.5">DATA1</text>
<text x="251.5" y="161.1">DATA-</text>
<text x="251.5" y="158.5">DATA2</text>
<text x="36.9" y="168">100nF</text>
<text x="36.9" y="163">C8</text>
<text x="44.7" y="168">10uF</text>
<text x="44.7" y="163">C7</text>
<text x="52.5" y="168">100nF</text>
<text x="52.5" y="163">C6</text>
<text x="60.3" y="168">10nF</text>
<text x="60.3" y="163">C5</text>
<text x="74.9" y="165.5">U3</text>
<text x="114.9" y="168">100nF</text>
<text x="114.9" y="163">C9</text>
<text x="122.7" y="168">10uF</text>
<text x="122.7" y="163">C10</text>
<text x="130.4" y="168">100nF</text>
<text x="130.4" y="163">C11</text>
<text x="138.2" y="168">10nF</text>
<text x="138.2" y="163">C12</text>
<text x="170.5" y="166.3">DATA2</text>
<text x="195.6" y="167.1">120</text>
<text x="195.6" y="162.2">R11</text>
<text x="207.3" y="163.7">DATA1</text>
<text x="225.1" y="163.7">DATA2</text>
<text x="251.5" y="163.7">DATA1</text>
<text x="74.9" y="168.1">ADM2582E</text>
<text x="145" y="171.5">GISO</text>
<text x="33.3" y="179.3">GND</text>
<text x="56.4" y="179.3">TX(DMX)</text>
<text x="108.6" y="179.3">DATA+</text>
<text x="56.1" y="184.5">RX(DMX)</text>
<text x="56.1" y="181.9">DE(DMX)</text>
<text x="108.6" y="184.5">DATA+</text>
<text x="108.6" y="181.9">DATA-</text>
<text x="56.1" y="187.1">RE(DMX)</text>
<text x="108.6" y="187.1">DATA-</text>
<text x="108.6" y="192.3">DMXGND</text>
<text x="64.5" y="200.1">GND</text>
</g>
<g font-size="2.6" fill="#800000">
<text x="191.7" y="23.1">RCTL Topology allows fast response with peak current</text>
<text x="20.3" y="28.6">24V, 5A Barrel Connector</text>
<text x="191.7" y="25.9">limit of 25mA for compatibility with MK20DX256VLH7,</text>
<text x="191.7" y="28.6">but with &lt;2mA steady-state current.</text>
<text x="152.8" y="101.3">XLR5 Equivalent Pinout</text>
<text x="152.8" y="103.9">1. Signal Common</text>
<text x="152.8" y="106.5">2. Data 1-</text>
<text x="152.8" y="109.1">3. Data 1+</text>
<text x="152.8" y="111.7">4. Data 2- (optional)</text>
<text x="152.8" y="114.3">5. Data 2+ (optional)</text>
<text x="238.5" y="174.1">L1 - LPS5030-823MRB</text>
<text x="238.5" y="176.7">D1 - DFLS1100-7</text>
</g>
<g font-size="2.2" fill="#808080">
<text x="61.9" y="29.4">J1-5</text>
<text x="33.7" y="33.4">1</text>
<text x="33.7" y="36">3</text>
<text x="33.7" y="38.6">2</text>
<text x="66" y="36">5</text>
<text x="66" y="41.2">4</text>
<text x="72" y="37.2">VIN</text>
<text x="85" y="37.2">CB</text>
<text x="92.8" y="36">1</text>
<text x="92.8" y="41.2">6</text>
<text x="66" y="46.4">2</text>
<text x="72" y="47.6">GND</text>
<text x="72" y="42.4">SHDN</text>
<text x="84.5" y="42.4">SW</text>
<text x="85.2" y="47.6">FB</text>
<text x="92.8" y="46.4">3</text>
<text x="210.7" y="46.8" transform="rotate(-90 210.7 46.8)">J1-4</text>
<text x="249.7" y="46.8" transform="rotate(-90 249.7 46.8)">J1-3</text>
<text x="43.5" y="94.3">A14/DAC VBAT</text>
<text x="126.4" y="93.2">1A</text>
<text x="126.4" y="95.8">2A</text>
<text x="43.5" y="96.9">PGM</text>
<text x="55.8" y="99.5">VIN</text>
<text x="126.4" y="98.4">3A</text>
<text x="126.4" y="101">4A</text>
<text x="43.5" y="107.3">2</text>
<text x="43.5" y="104.7">1</text>
<text x="43.5" y="102.1">0</text>
<text x="53.1" y="107.3">AGND</text>
<text x="54.6" y="104.7">GND</text>
<text x="54.9" y="102.1">3.3V</text>
<text x="126.4" y="103.6">5A</text>
<text x="126.4" y="106.2">6A</text>
<text x="210.7" y="103.9" transform="rotate(-90 210.7 103.9)">J1-2</text>
<text x="249.7" y="103.9" transform="rotate(-90 249.7 103.9)">J1-1</text>
<text x="43.5" y="112.5">4</text>
<text x="43.5" y="109.9">3</text>
<text x="53.7" y="112.5">23/A9</text>
<text x="126.4" y="108.8">7A</text>
<text x="126.4" y="111.4">8A</text>
<text x="43.5" y="117.7">6</text>
<text x="43.5" y="115.1">5</text>
<text x="53.7" y="115.1">22/A8</text>
<text x="53.7" y="117.7">21/A7</text>
<text x="126.4" y="116.6">1B</text>
<text x="126.4" y="119.2">2B</text>
<text x="43.5" y="125.5">9</text>
<text x="43.5" y="122.9">8</text>
<text x="43.5" y="120.3">7</text>
<text x="53.7" y="120.3">20/A6</text>
<text x="53.7" y="122.9">19/A5</text>
<text x="53.7" y="125.5">18/A4</text>
<text x="126.4" y="121.8">3B</text>
<text x="126.4" y="124.4">4B</text>
<text x="43.5" y="130.7">11</text>
<text x="43.5" y="128.1">10</text>
<text x="53.7" y="128.1">17/A3</text>
<text x="53.7" y="130.7">16/A2</text>
<text x="126.4" y="127">5B</text>
<text x="126.4" y="129.6">6B</text>
<text x="43.5" y="133.3">12</text>
<text x="43.5" y="135.9">13</text>
<text x="53.7" y="133.3">15/A1</text>
<text x="53.7" y="135.9">14/A0</text>
<text x="126.4" y="132.1">7B</text>
<text x="126.4" y="134.7">8B</text>
<text x="237.5" y="158.1">1</text>
<text x="237.5" y="160.7">3</text>
<text x="246.1" y="158.1">2</text>
<text x="246.1" y="160.7">4</text>
<text x="182.4" y="165.9">2</text>
<text x="189.5" y="163.3">1</text>
<text x="237.5" y="163.3">5</text>
<text x="246.1" y="163.3">6</text>
<text x="69.2" y="171.1">2*2</text>
<text x="77.2" y="172.3">VCC</text>
<text x="88.5" y="172.3">VISOOUT</text>
<text x="103.2" y="171.1">12</text>
<text x="103.2" y="173.7">19</text>
<text x="189.5" y="168.5">3</text>
<text x="71.2" y="178.9">7</text>
<text x="91" y="174.9">VISOIN</text>
<text x="103.2" y="178.9">13</text>
<text x="71.2" y="181.5">6</text>
<text x="71.2" y="184.1">4</text>
<text x="77.2" y="180">TXD</text>
<text x="77.2" y="182.6">DE</text>
<text x="77.2" y="185.2">RXD</text>
<text x="97" y="180.1">Y</text>
<text x="97" y="185.3">A</text>
<text x="97.1" y="182.7">Z</text>
<text x="103.2" y="181.5">15</text>
<text x="103.2" y="184.1">18</text>
<text x="69.2" y="191.9">1*4</text>
<text x="71.2" y="186.7">5</text>
<text x="77.2" y="187.8">RE</text>
<text x="97" y="187.9">B</text>
<text x="103.2" y="186.7">17</text>
<text x="103.2" y="191.9">11*4</text>
<text x="77.2" y="193">GND1</text>
<text x="92.3" y="193">GND2</text>
</g>
</svg>
